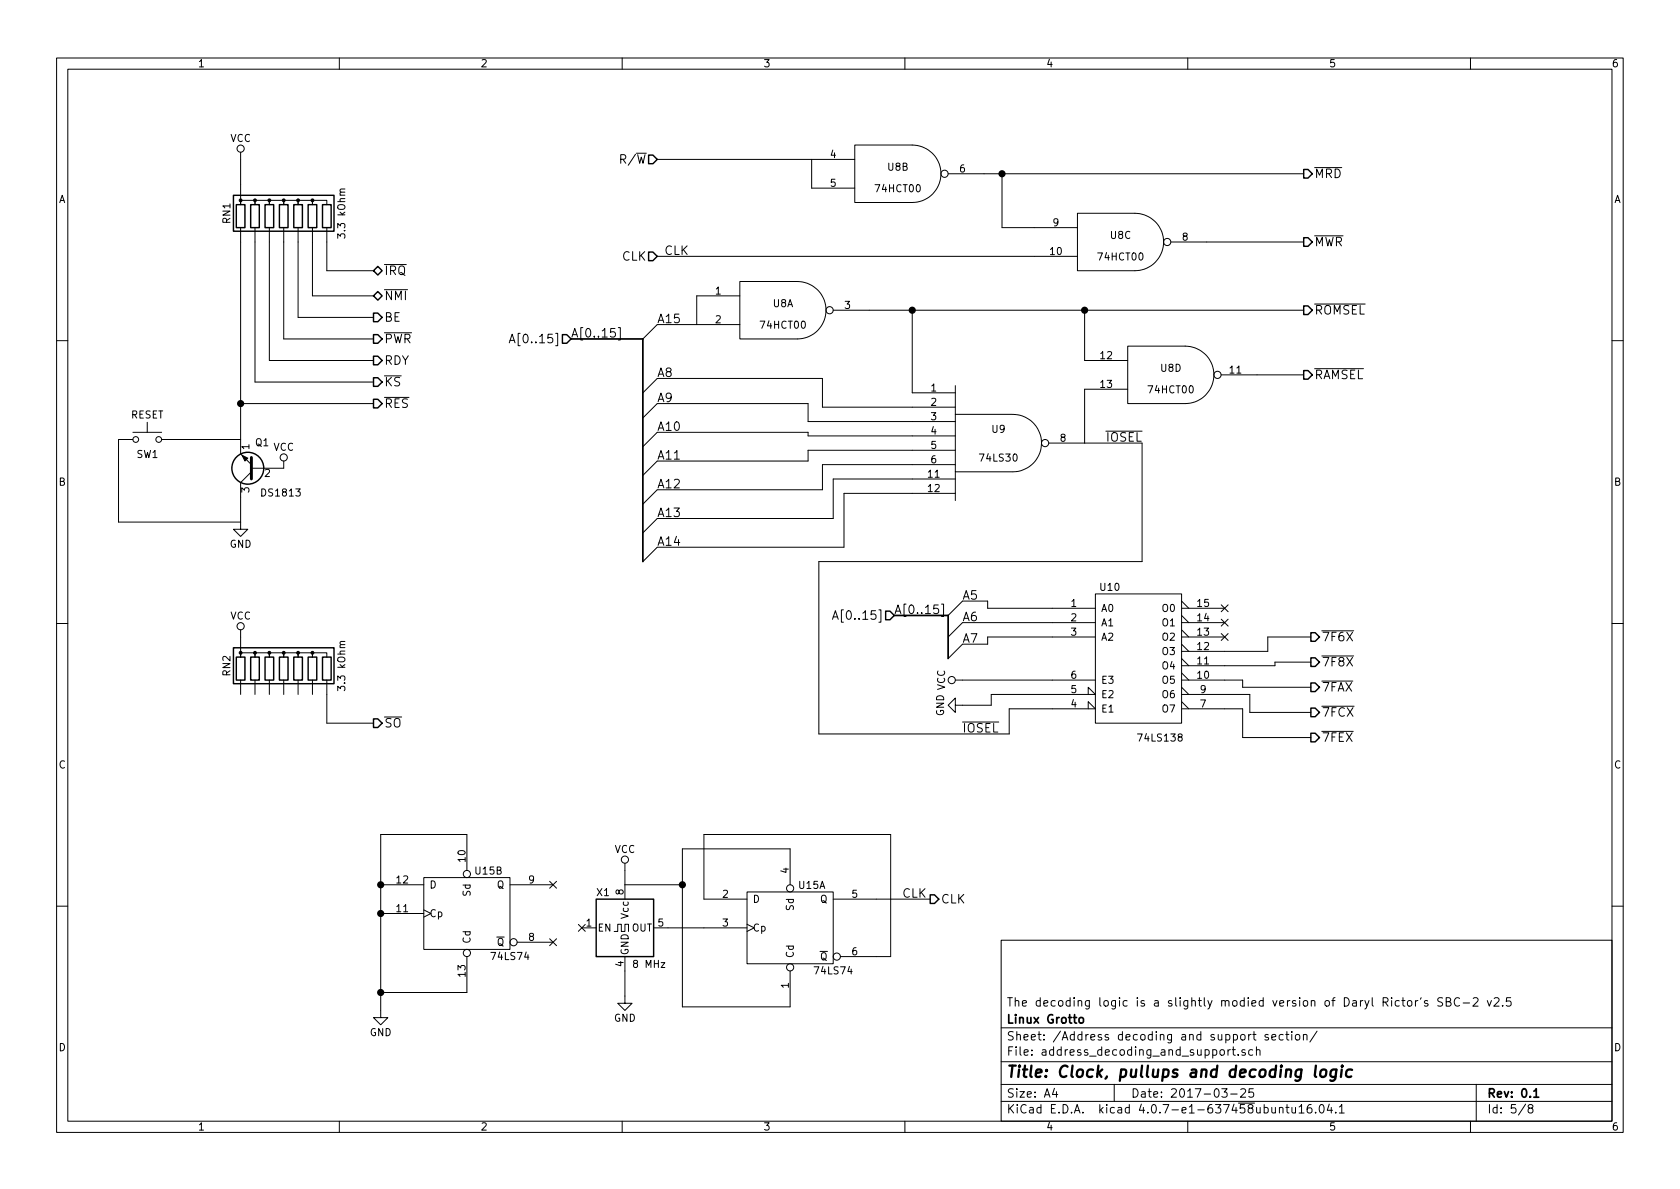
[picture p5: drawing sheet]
<svg xmlns="http://www.w3.org/2000/svg" width="297mm" height="210mm" viewBox="0 0 297 210" stroke-linecap="round" stroke-linejoin="round" font-family="sans-serif">
<g fill="none" stroke="#000" stroke-width=".18">
<path d="M10 10.3h277v189.9h-277zM12 12.2h273v186.1h-273zM60 10.3v1.9M110 10.3v1.9M160 10.3v1.9M210 10.3v1.9M260 10.3v1.9M42.5 26.9v9.3v-.8h2.6v.8v-.8h2.5v.8v-.8h2.6v.8v-.8h2.5v.8v-.8h2.5v.8v-.8h2.6v.8M61 33.4l-.8 .1-.1 .3 .2 .2M116.2 28.2h34.9M143.5 28.2v5.1h7.6M151.1 25.6h10.2a5.1 5.1 0 0 1 5.1 5.1 5.1 5.1 0 0 1-5.1 5.1h-10.2z"/>
<path d="M167.6 30.7h62.9M177.2 30.7v9.6h13.3M190.5 37.7h10.2a5.1 5.1 0 0 1 5 5.1 5.1 5.1 0 0 1-5 5.1h-10.2zM232.4 29.6h4.8M42.5 40.3v40l1.9 1.9M45.1 40.3v27.3h20.9M47.6 40.3v23.4h18.4M50.2 40.3v19.6h15.8M52.7 40.3v15.8h13.3M55.2 40.3v12h10.8M57.8 40.3v7.6h8.2M68 46.8h3.8"/>
<path d="M68 51.2h4.1M68 58.8h4.8M109.3 57.9h.4v2.2h-.4M116.2 45.3h74.3M130.8 49.8h10.2a5.1 5.1 0 0 1 5 5.1 5.1 5.1 0 0 1-5 5h-10.2zM130.8 52.3h-7.6v5.1M130.8 57.4h-14.6l-2.5 2.5M147.3 54.9h83.2M161.3 54.9v14.6h7.6M191.8 54.9v8.8h7.6M207 42.8h23.5M232.4 41.7h5.1"/>
<path d="M232.4 53.8h9M10 60.2h2M23.5 76.4h5.1M23.5 77.7h-2.5v14.6h21.5M26 74.7v1.7M28.6 77.7h13.9M42.5 71.4h23.5M68 70.3h4.3M90 60.6l.6-1.5 .5 1.5M90.2 60.2h.7M113.7 69.5l2.5-2.6h29.2v5.1h23.5M113.7 73.9l2.5-2.5h26.7v3.1h26"/>
<path d="M168.9 68.2v5.1M168.9 77.1h-26v-.7h-26.7l-2.5 2.6M168.9 79.6h-26v1.9h-26.7l-2.5 2.6M179.1 73.3h-10.2v10.1h10.2M179.1 73.3a5.1 5.1 0 0 1 5.1 5.1 5.1 5.1 0 0 1-5.1 5M185.4 78.4h16.5v20.9h-57.1v30.5h33.6v-4.5h15.3l-1.3-1.2v1.2M195.5 76.2h6.4M199.4 61.2h10.1a5.1 5.1 0 0 1 5.1 5.1 5.1 5.1 0 0 1-5.1 5.1h-10.1zM199.4 68.8h-7.6v9.6M215.9 66.3h14.6M232.4 65.2h8.7M285 60.2h2"/>
<path d="M42.5 92.3v1.3h1.3l-1.3 1.3-1.2-1.3h1.2M44.4 83.4l-1.9 1.9v7M50.2 81.5v1.3h-5.8M168.9 83.4v5.1M168.9 82.2h-23.5v4.4h-29.2l-2.5 2.5M168.9 84.7h-21.6v7h-31.1l-2.5 2.5M168.9 87.2h-19.7v9.6h-33l-2.5 2.5M10 110.3h2M42.5 111.4v4.8v-.8h2.6v.8v-.8h2.5v.8v-.8h2.6v.8v-.8h2.5v.8v-.8h2.5v.8v-.8h2.6v.8M61 113.4l-.8 .1-.1 .3 .2 .2M147.2 109.5l.5-1.5 .5 1.5M147.3 109.1h.8"/>
<path d="M166.5 106.8h.3v2.2h-.3M193.7 105h15.2v22.9h-15.2zM193.7 107.6h-19.1v-1.3h-4.4l-2.6 2.5M193.7 110.1h-23.5l-2.6 2.5M193.7 112.6h-19.1v1.3h-4.4l-2.6 2.6M208.9 107.6h7.6M208.9 110.1h7.6M208.9 112.6h7.6M208.9 119l1.3 1.3M208.9 116.5l1.3 1.2M208.9 113.9l1.3 1.3M208.9 111.4l1.3 1.2"/>
<path d="M208.9 108.8l1.3 1.3M208.9 106.3l1.3 1.3M215.9 112l1.2 1.3M215.9 109.5l1.2 1.2M215.9 107l1.2 1.2M217.1 112l-1.2 1.3M217.1 109.5l-1.2 1.2M217.1 107l-1.2 1.2M231.8 112.6h-7.6v2.6h-15.3M231.8 117.1h-6.4v.6h-16.5M233.7 111.6h5.6M233.7 116h5.6"/>
<path d="M285 110.3h2M42.5 120.3v2.5M45.1 120.3v2.5M47.6 120.3v2.5M50.2 120.3v2.5M52.7 120.3v2.5M55.2 120.3v2.5M57.8 120.3v7.6h8.2M168.9 120.3h24.8M170.2 127.7h6.4M192.4 122.8v-1.3l1.3 1.3h-18.4v1.9h-6.4v1.3l-1.3-1.3 1.3-1.3v1.3M208.9 125.3h10.8v5.1h12.1"/>
<path d="M208.9 122.8h12.1v3.2h10.8M208.9 120.3h10.8v1.2h12.1M208.9 124.1l1.3 1.2M208.9 121.5l1.3 1.3M233.7 120.4h5.5M233.7 124.9h5.7M233.7 129.3h5.6M67.3 156.5h7.6M74.9 155.2h15.3v12.7h-15.3zM82.5 153.9v-6.3h-15.2v32.4h1.3l-1.3 1.2-1.3-1.2h1.3M90.2 156.5h7.6M97.2 155.8l1.2 1.3"/>
<path d="M98.4 155.8l-1.2 1.3M110.5 152.6v6.4M110.5 156.5h10.1M132.1 157.7h15.2v12.7h-15.2zM132.1 159h-7.6v-11.4h33v21.6h-8.9M139.7 156.5v-6.4h-19.1v27.9h19.1v-6.3M147.3 159h17.2M10 160.2h2M67.3 161.5h7.6M74.9 160.9l1.3 .6-1.3 .7M82.5 169.2v6.3h-15.2M91.4 166.6h6.4"/>
<path d="M97.2 166l1.2 1.2M98.4 166l-1.2 1.2M102.3 163.5l1.2 1.2M102.9 164.1h2.5M103.5 163.5l-1.2 1.2M108.6 164.7h.6v-1.3h.7v1.3h.6v-1.3h.6v1.3M110.5 169.2v8.2h1.3l-1.3 1.3-1.3-1.3h1.3M115.6 164.1h16.5M132.1 163.4l1.2 .7-1.2 .6M177 166.3h108v32h-108zM247.9 176.9h.5M248.1 176.4v1.3l.3 .2"/>
<path d="M248.9 177.1l.2-.2 .5 .2v.5l-.1 .2-.4 .1-.2-.1zM250.3 176.9v1M250.7 176.9l-.4 .3M251.3 176.4l-.2 .3M252.4 177a.37 .37 0 0 0-.6 .1l.1 .3 .5 .1 .1 .1-.2 .3-.5-.1M255.1 176.5l-.6-.1-.3 .3 .1 .3 .7 .4v.4a.62 .62 0 0 1-.8 0M255.7 177.1h.5l.2-.1 .1-.3-.3-.3h-.5v1.5h.6l.3-.3a.41 .41 0 0 0-.4-.5M258.1 176.6a.7 .7 0 0 0-.9 .2 .7 .7 0 0 0 .1 .9 .55 .55 0 0 0 .8 .1M258.7 177.4h1.1M260.5 176.6l.2-.2h.4l.2 .5-.9 1h.9M263 176.9l.3 1 .4-1M264.2 176.6l.2-.2h.4l.2 .5-.9 1h.9"/>
<path d="M265.7 177.8v.1M267.1 176.4h-.7l-.1 .7 .2-.1 .5 .1 .2 .2-.1 .5-.2 .1-.6-.1M285 160.2h2M60 198.3v1.9M110 198.3v1.9M160 198.3v1.9M177 194.8h108M177 191.8h108M177 187.8h108M177 181.8h108M186.4 192.5l-.3 1h.9M186.8 193v1"/>
<path d="M197 191.8v3M210 198.3v1.9M216 192.5h1l-.5 .6 .4 .1v.7l-.2 .1-.7-.1M217.1 185.6v1M217.6 185.6l-.5 .3M217.6 193.5h1.1M217.9 185.6h.5M218.1 185.1v1.3l.3 .2M218.9 186.5v.1M219.4 192.7l.2-.2h.4l.2 .5-.9 1h.9M220.1 185.7a.37 .37 0 0 0-.5 .1v.2l.5 .2 .1 .1-.2 .3-.4-.1M221.5 185.7l-.4-.1-.3 .3 .1 .6 .2 .1 .4-.1"/>
<path d="M221.5 182.9h.6M221.6 192.5h-.7l-.1 .7 .2-.1 .5 .1 .2 .2-.1 .5-.2 .1-.6-.1M221.7 182.4v1.3l.4 .2M222.1 185.7l.3-.1 .3 .1 .1 .9M222.1 185.1v1.5M224.2 183a.37 .37 0 0 0-.6 .1l.1 .3 .5 .1 .1 .1-.2 .3-.5-.1M224.9 183.4l.7-.1-.1-.3-.4-.1-.2 .2v.7h.6M226.2 196l.2-.2 .4 .1v.9M226.2 195.8v1M226.9 183l-.5-.1-.2 .3v.6l.2 .1 .5-.1M227.3 182.9h.6M227.4 195.8h.5"/>
<path d="M227.5 182.4v1.3l.4 .2M227.6 195.3v1.3l.3 .2M228.4 182.4v.2M228.4 182.9v1M228.4 195.8l.1 .9 .4 .1 .2-.1M229.1 195.8v1M229.1 183.1l.2-.2 .4 .2 .1 .5-.1 .2-.4 .1-.2-.1zM229.7 195.8l.4-.5v1.5M229.7 196.8h.9M230.5 183.1l.2-.2 .3 .1 .1 .9M230.5 182.9v1M231.8 195.3a.59 .59 0 0 0-.7 .7l.1 .7 .2 .1 .5-.1 .1-.5-.2-.2-.4-.1-.3 .3"/>
<path d="M232.6 196.7v.1M232.9 182.3l-1.3 2M233.4 195.5l.2-.2a.81 .81 0 0 1 .6 .6 .81 .81 0 0 1-.3 .8l-.1 .1a.79 .79 0 0 1-.4-1.3zM235 195.2l-.3 1.1h.9M235.4 195.8v1M236.2 196.7v.1M236.8 195.8l.4-.5v1.5M236.8 196.8h.9M260 198.3v1.9M261 191.8v6.5M269.7 195.2l-1.2 2M270.5 196l-.3-.3 .1-.2 .2-.2 .4 .1 .1 .2v.2l-.7 .2a.48 .48 0 0 0 0 .7l.2 .1 .5-.1a.48 .48 0 0 0-.2-.7"/>
<circle cx="42.5" cy="26.3" r=".63"/>
<circle cx="167" cy="30.7" r=".63"/>
<circle cx="146.7" cy="54.9" r=".63"/>
<circle cx="206.4" cy="42.8" r=".63"/>
<circle cx="24" cy="77.7" r=".51"/>
<circle cx="28.1" cy="77.7" r=".51"/>
<circle cx="184.8" cy="78.4" r=".63"/>
<circle cx="215.3" cy="66.3" r=".63"/>
<circle cx="50.2" cy="80.9" r=".63"/>
<circle cx="42.5" cy="110.7" r=".63"/>
<circle cx="168.3" cy="120.3" r=".63"/>
<circle cx="82.5" cy="154.6" r=".63"/>
<circle cx="110.5" cy="152" r=".63"/>
<circle cx="139.7" cy="157.1" r=".63"/>
<circle cx="82.5" cy="168.5" r=".63"/>
<circle cx="90.8" cy="166.6" r=".63"/>
<circle cx="139.7" cy="171.1" r=".63"/>
<circle cx="148" cy="169.2" r=".63"/>
</g>
<path d="M101 59.9h12.7v39.4M158.1 108.8h9.5v7.7M190.9 180.1l.2-.2 .4 .2 .1 .5-.2 .2-.3 .1-.2-.1zM271.2 193l.4-.5v1.5M271.2 194h.9" fill="none" stroke="#000" stroke-width=".3"/>
<path d="M232.7 188.4l-.2 1.8 .2 .2M233.6 189.3a.51 .51 0 0 1 .5-.2 .51 .51 0 0 1 .4 .4l-.1 .6a.54 .54 0 0 1-.5 .4 .54 .54 0 0 1-.5-.4zM236.3 189.1l-.2 1.6a.6 .6 0 0 1-.9 .3M236.3 189.2a.7 .7 0 0 0-1 .3v.8l.3 .1 .5-.1M237.2 189.1l-.1 1.3M237.3 188.4v.2l.1-.1-.1-.1v.2M239.1 189.2a.7 .7 0 0 0-1.1 .3v.8l.3 .1 .6-.1" fill="none" stroke="#000" stroke-width=".41"/>
<g fill="none" stroke="#000" stroke-width=".25">
<path d="M41.3 34.5h17.8v6.4h-17.8zM41.8 36.2h1.5v4.1h-1.5zM44.3 36.2h1.5v4.1h-1.5zM46.9 36.2h1.5v4.1h-1.5zM49.4 36.2h1.5v4.1h-1.5zM51.9 36.2h1.6v4.1h-1.6zM54.5 36.2h1.5v4.1h-1.5zM57 36.2h1.5v4.1h-1.5zM114.7 27.4h.7l.8 .8-.8 .8h-.7zM230.5 30h.8l.7 .7-.7 .8h-.8zM66 55.4h.8l.8 .7-.8 .8h-.8zM66 59.2h.8l.8 .7-.8 .8h-.8z"/>
<path d="M66.8 47.1l.8 .8-.8 .7-.8-.7zM66.8 51.6l.8 .7-.8 .8-.8-.8zM99.4 59.2h.8l.8 .7-.8 .8h-.8zM114.7 44.6h.7l.8 .7-.8 .8h-.7zM230.5 42h.8l.7 .8-.7 .8h-.8zM230.5 54.1h.8l.7 .8-.7 .7h-.8zM66 63h.8l.8 .7-.8 .8h-.8zM66 70.6h.8l.8 .8-.8 .7h-.8zM66 66.8h.8l.8 .8-.8 .7h-.8zM230.5 65.5h.8l.7 .8-.7 .8h-.8zM41.3 114.5h17.8v6.4h-17.8zM41.8 116.2h1.5v4.1h-1.5z"/>
<path d="M44.3 116.2h1.5v4.1h-1.5zM46.9 116.2h1.5v4.1h-1.5zM49.4 116.2h1.5v4.1h-1.5zM51.9 116.2h1.6v4.1h-1.6zM54.5 116.2h1.5v4.1h-1.5zM57 116.2h1.5v4.1h-1.5zM156.6 108.1h.8l.7 .7-.7 .8h-.8zM231.8 111.9h.7l.8 .7-.8 .8h-.7zM231.8 116.3h.7l.8 .8-.8 .8h-.7zM66 127.1h.8l.8 .8-.8 .7h-.8zM231.8 120.8h.7l.8 .7-.8 .8h-.7zM231.8 125.2h.7l.8 .8-.8 .7h-.7z"/>
<path d="M231.8 129.7h.7l.8 .7-.8 .8h-.7zM105.4 159h10.2v10.2h-10.2zM164.5 158.2h.7l.8 .8-.8 .8h-.7z"/>
<circle cx="43.8" cy="82.8" r="2.82"/>
</g>
<g fill="#000" stroke="#000" stroke-width=".18">
<path d="M42.8 80.5l1 .5-.5 .5z"/>
<circle cx="42.5" cy="35.4" r=".25"/>
<circle cx="45.1" cy="35.4" r=".25"/>
<circle cx="47.6" cy="35.4" r=".25"/>
<circle cx="50.2" cy="35.4" r=".25"/>
<circle cx="52.7" cy="35.4" r=".25"/>
<circle cx="55.2" cy="35.4" r=".25"/>
<circle cx="42.5" cy="115.4" r=".25"/>
<circle cx="45.1" cy="115.4" r=".25"/>
<circle cx="47.6" cy="115.4" r=".25"/>
<circle cx="50.2" cy="115.4" r=".25"/>
<circle cx="52.7" cy="115.4" r=".25"/>
<circle cx="55.2" cy="115.4" r=".25"/>
</g>
<path d="M44.4 80.9v3.8" fill="none" stroke="#000" stroke-width=".51"/>
<g fill="#000" stroke="#000" stroke-width=".25">
<circle cx="177.2" cy="30.7" r=".51"/>
<circle cx="161.3" cy="54.9" r=".51"/>
<circle cx="191.8" cy="54.9" r=".51"/>
<circle cx="42.5" cy="71.4" r=".51"/>
<circle cx="67.3" cy="156.5" r=".51"/>
<circle cx="120.7" cy="156.5" r=".51"/>
<circle cx="67.3" cy="161.5" r=".51"/>
<circle cx="67.3" cy="175.5" r=".51"/>
</g>
<text font-size="2.8" x="178" y="190.5">Title: Clock, pullups and decoding logic</text>
<g font-size="2.1">
<text x="110.2" y="29">R/W</text>
<text x="232.4" y="31.5">MRD</text>
<text x="109.9" y="46.1">CLK</text>
<text x="117.5" y="45.1">CLK</text>
<text x="232.4" y="43.6">MWR</text>
<text x="68" y="48.6">IRQ</text>
<text x="68" y="53.1">NMI</text>
<text x="68" y="56.9">BE</text>
<text x="101" y="59.7">A[0..15]</text>
<text x="116.2" y="57.1">A15</text>
<text x="232.4" y="55.6">ROMSEL</text>
<text x="68" y="60.7">PWR</text>
<text x="68" y="64.5">RDY</text>
<text x="91.4" y="60.7">A[0..15]</text>
<text x="68" y="68.3">KS</text>
<text x="116.2" y="66.7">A8</text>
<text x="116.2" y="71.1">A9</text>
<text x="232.4" y="67.1">RAMSEL</text>
<text x="68" y="72.1">RES</text>
<text x="116.2" y="76.2">A10</text>
<text x="116.2" y="81.3">A11</text>
<text x="195.6" y="78.1">IOSEL</text>
<text x="116.2" y="86.4">A12</text>
<text x="116.2" y="91.4">A13</text>
<text x="116.2" y="96.5">A14</text>
<text x="170.2" y="106">A5</text>
<text x="148.5" y="109.6">A[0..15]</text>
<text x="158.1" y="108.6">A[0..15]</text>
<text x="170.2" y="109.8">A6</text>
<text x="170.2" y="113.7">A7</text>
<text x="233.7" y="113.4">7F6X</text>
<text x="233.7" y="117.9">7F8X</text>
<text x="233.7" y="122.3">7FAX</text>
<text x="68" y="128.6">SO</text>
<text x="170.2" y="129.5">IOSEL</text>
<text x="233.7" y="126.7">7FCX</text>
<text x="233.7" y="131.2">7FEX</text>
<text x="159.5" y="158.7">CLK</text>
<text x="166.4" y="159.8">CLK</text>
<text x="178" y="178">The decoding logic is a slightly modied version of Daryl Rictor's SBC-2 v2.5</text>
<text x="178" y="184">Sheet: /Address decoding and support section/</text>
<text x="178" y="181">Linux Grotto</text>
<text x="178" y="186.7">File: address_decoding_and_support.sch</text>
<text x="178" y="196.9">KiCad E.D.A. kicad 4.0.7-e1-637458ubuntu16.04.1</text>
<text x="178" y="194.1">Size: A4</text>
<text x="200" y="194.1">Date: 2017-03-25</text>
<text x="263" y="194.1">Rev: 0.1</text>
<text x="263" y="196.9">Id: 5/8</text>
</g>
<g font-size="1.8">
<text x="35" y="11.9">1</text>
<text x="85" y="11.9">2</text>
<text x="135" y="11.9">3</text>
<text x="185" y="11.9">4</text>
<text x="235" y="11.9">5</text>
<text x="285" y="11.9">6</text>
<text x="40.7" y="25.1">VCC</text>
<text x="146.8" y="27.9">4</text>
<text x="10.4" y="35.9">A</text>
<text x="146.8" y="33">5</text>
<text x="155" y="34">74HCT00</text>
<text x="157" y="30.2">U8B</text>
<text x="169.7" y="30.5">6</text>
<text x="285.4" y="35.9">A</text>
<text x="40.7" y="39.5" transform="rotate(-90 40.7 39.5)">RN1</text>
<text x="61" y="41.7" transform="rotate(-90 61 41.7)">3.3 kOhm</text>
<text x="186.2" y="40">9</text>
<text x="185.7" y="45.1">10</text>
<text x="194.3" y="46">74HCT00</text>
<text x="196.4" y="42.2">U8C</text>
<text x="209.1" y="42.5">8</text>
<text x="126.5" y="52.1">1</text>
<text x="126.5" y="57.1">2</text>
<text x="134.6" y="58.1">74HCT00</text>
<text x="136.7" y="54.3">U8A</text>
<text x="149.4" y="54.6">3</text>
<text x="194.6" y="63.5">12</text>
<text x="205.3" y="65.7">U8D</text>
<text x="164.6" y="69.2">1</text>
<text x="164.6" y="71.7">2</text>
<text x="194.6" y="68.6">13</text>
<text x="203.2" y="69.5">74HCT00</text>
<text x="217.5" y="66">11</text>
<text x="23.1" y="74">RESET</text>
<text x="164.6" y="74.3">3</text>
<text x="164.6" y="76.8">4</text>
<text x="175.4" y="76.5">U9</text>
<text x="24.2" y="81">SW1</text>
<text x="44.1" y="79.5" transform="rotate(-90 44.1 79.5)">1</text>
<text x="45.2" y="78.9">Q1</text>
<text x="48.3" y="79.7">VCC</text>
<text x="164.6" y="79.4">5</text>
<text x="164.6" y="81.9">6</text>
<text x="173.4" y="81.6">74LS30</text>
<text x="187.5" y="78.1">8</text>
<text x="10.4" y="85.9">B</text>
<text x="44.1" y="87.1" transform="rotate(-90 44.1 87.1)">3</text>
<text x="46.5" y="87.8">DS1813</text>
<text x="46.8" y="84.3">2</text>
<text x="164.1" y="84.4">11</text>
<text x="164.1" y="87">12</text>
<text x="285.4" y="85.9">B</text>
<text x="40.6" y="96.8">GND</text>
<text x="189.4" y="107.3">1</text>
<text x="194.6" y="104.5">U10</text>
<text x="211.8" y="107.3">15</text>
<text x="40.7" y="109.5">VCC</text>
<text x="189.4" y="109.8">2</text>
<text x="189.4" y="112.4">3</text>
<text x="194.7" y="108.2">A0</text>
<text x="194.7" y="110.7">A1</text>
<text x="194.7" y="113.3">A2</text>
<text x="205.5" y="113.3">O2</text>
<text x="205.5" y="110.7">O1</text>
<text x="205.5" y="108.2">O0</text>
<text x="211.8" y="112.4">13</text>
<text x="211.8" y="109.8">14</text>
<text x="40.7" y="119.5" transform="rotate(-90 40.7 119.5)">RN2</text>
<text x="205.5" y="118.4">O4</text>
<text x="205.5" y="115.8">O3</text>
<text x="211.8" y="117.5">11</text>
<text x="211.8" y="114.9">12</text>
<text x="61" y="121.7" transform="rotate(-90 61 121.7)">3.3 kOhm</text>
<text x="189.4" y="125.1">4</text>
<text x="189.4" y="122.5">5</text>
<text x="189.4" y="120">6</text>
<text x="194.7" y="126">E1</text>
<text x="194.7" y="123.4">E2</text>
<text x="194.7" y="120.9">E3</text>
<text x="205.5" y="126">O7</text>
<text x="205.5" y="123.4">O6</text>
<text x="205.5" y="120.9">O5</text>
<text x="211.8" y="120">10</text>
<text x="212.2" y="125.1">7</text>
<text x="212.2" y="122.5">9</text>
<text x="166.9" y="126.7" transform="rotate(-90 166.9 126.7)">GND VCC</text>
<text x="201.5" y="131.1">74LS138</text>
<text x="10.4" y="135.9">C</text>
<text x="285.4" y="135.9">C</text>
<text x="82.3" y="152.3" transform="rotate(-90 82.3 152.3)">10</text>
<text x="84.1" y="154.6">U15B</text>
<text x="108.6" y="150.8">VCC</text>
<text x="139.4" y="154.4" transform="rotate(-90 139.4 154.4)">4</text>
<text x="70.2" y="161.3">11</text>
<text x="70.2" y="156.2">12</text>
<text x="75.9" y="157.1">D</text>
<text x="83.2" y="158.5" transform="rotate(-90 83.2 158.5)">Sd</text>
<text x="87.8" y="157.1">Q</text>
<text x="93.5" y="156.2">9</text>
<text x="105.6" y="158.4">X1</text>
<text x="110.2" y="158.2" transform="rotate(-90 110.2 158.2)">8</text>
<text x="127.8" y="158.7">2</text>
<text x="133.1" y="159.6">D</text>
<text x="140.3" y="161" transform="rotate(-90 140.3 161)">Sd</text>
<text x="141.2" y="157.2">U15A</text>
<text x="144.9" y="159.6">Q</text>
<text x="150.6" y="158.7">5</text>
<text x="75.9" y="162.2">Cp</text>
<text x="83.2" y="166.9" transform="rotate(-90 83.2 166.9)">Cd</text>
<text x="87.8" y="167.3">Q</text>
<text x="93.5" y="166.4">8</text>
<text x="103.7" y="163.8">1</text>
<text x="105.7" y="164.7">EN</text>
<text x="111.1" y="162.4" transform="rotate(-90 111.1 162.4)">Vcc</text>
<text x="111.6" y="164.7">OUT</text>
<text x="116.4" y="163.8">5</text>
<text x="127.8" y="163.8">3</text>
<text x="133.1" y="164.7">Cp</text>
<text x="82.3" y="172.7" transform="rotate(-90 82.3 172.7)">13</text>
<text x="87.1" y="169.7">74LS74</text>
<text x="110.2" y="170.9" transform="rotate(-90 110.2 170.9)">4</text>
<text x="111.1" y="168.9" transform="rotate(-90 111.1 168.9)">GND</text>
<text x="112.2" y="171.1">8 MHz</text>
<text x="140.3" y="169.4" transform="rotate(-90 140.3 169.4)">Cd</text>
<text x="144.2" y="172.3">74LS74</text>
<text x="144.9" y="169.8">Q</text>
<text x="150.6" y="168.9">6</text>
<text x="139.4" y="174.7" transform="rotate(-90 139.4 174.7)">1</text>
<text x="10.4" y="185.9">D</text>
<text x="65.4" y="183.2">GND</text>
<text x="108.5" y="180.7">GND</text>
<text x="285.4" y="185.9">D</text>
<text x="35" y="199.9">1</text>
<text x="85" y="199.9">2</text>
<text x="135" y="199.9">3</text>
<text x="185" y="199.9">4</text>
<text x="235" y="199.9">5</text>
<text x="285" y="199.9">6</text>
</g>
</svg>
